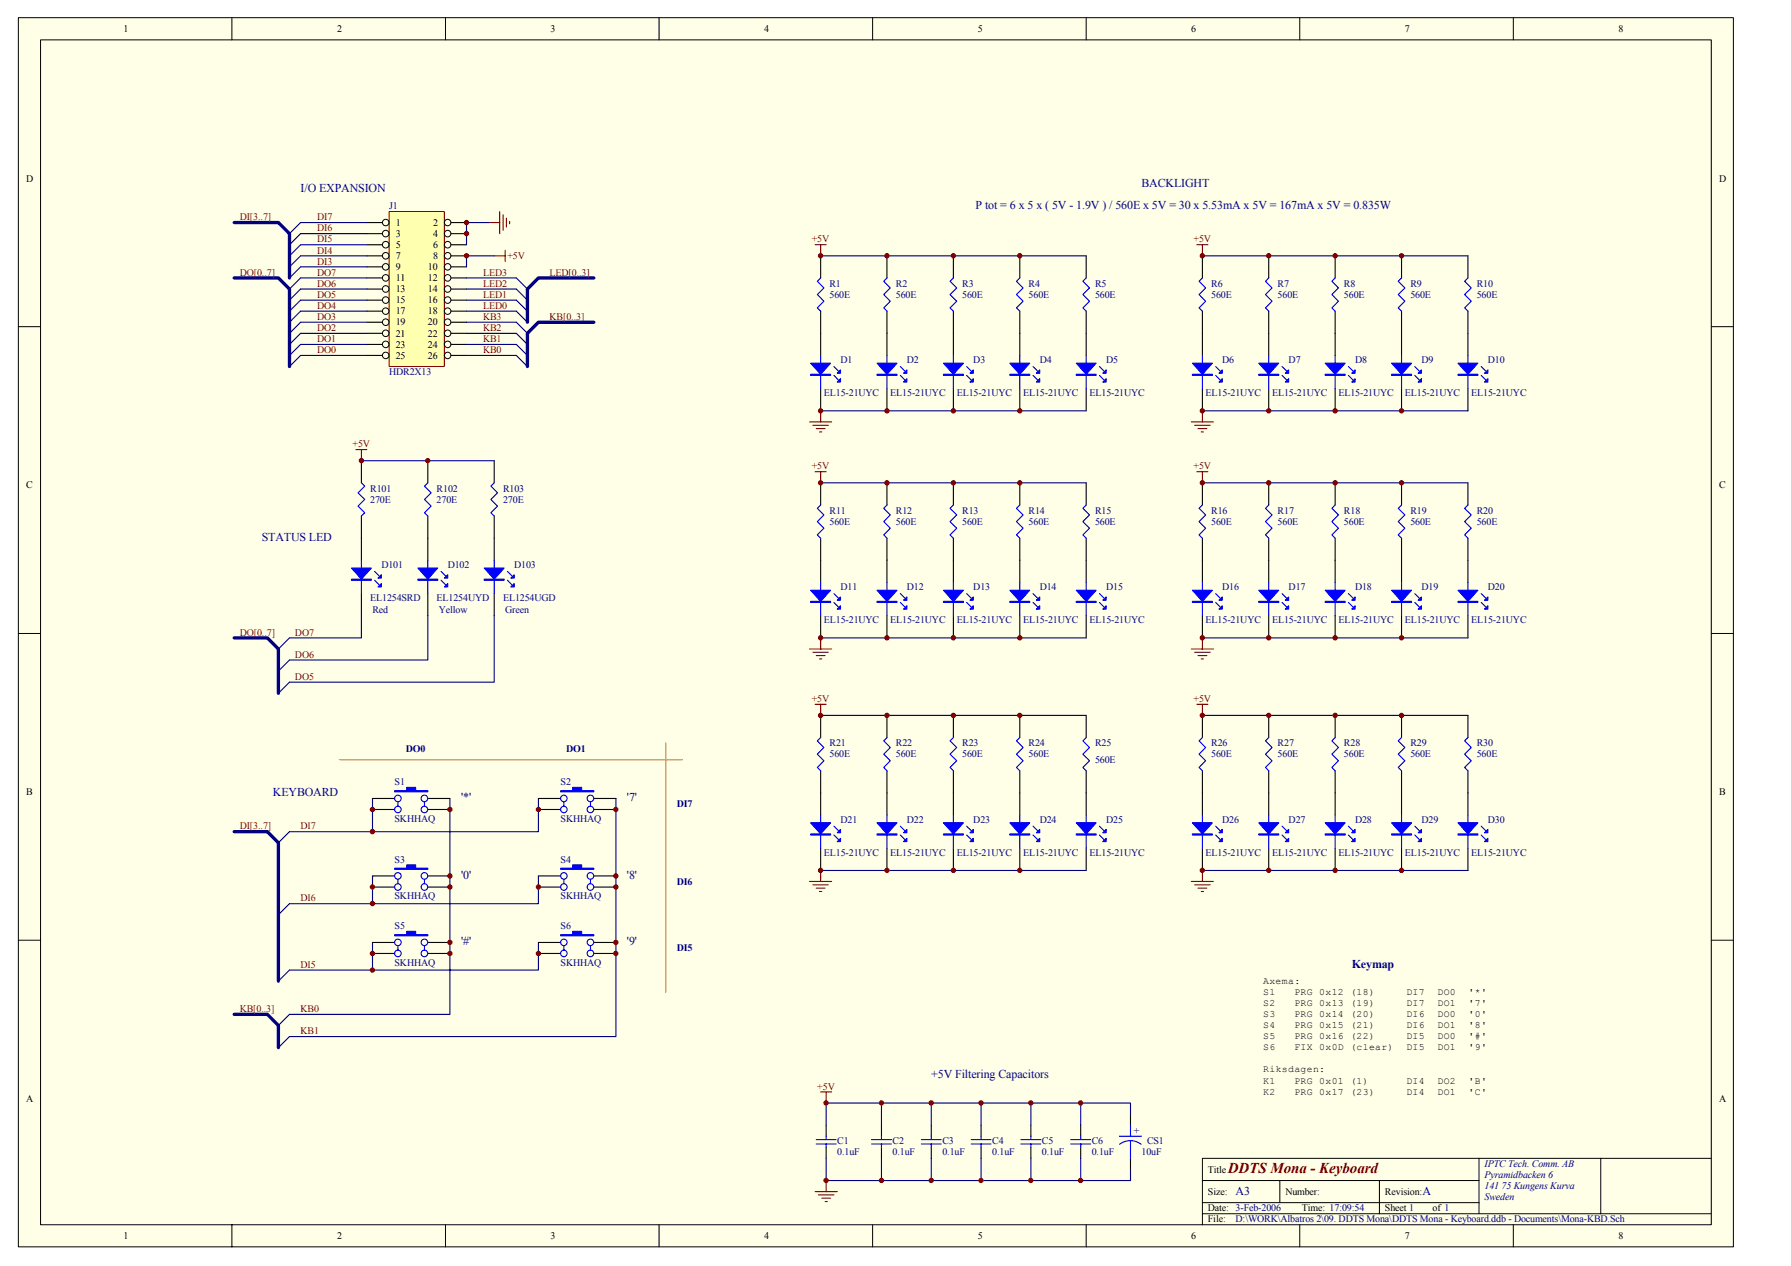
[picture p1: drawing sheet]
<svg xmlns="http://www.w3.org/2000/svg" width="420mm" height="297mm" viewBox="0 0 420 297" stroke-linecap="round" stroke-linejoin="round" font-family="sans-serif">
<path d="M4.3 4.1h402.3v288.4h-402.3z" fill="#ffffe8"/>
<g fill="none" stroke="#000" stroke-width=".23">
<path d="M4.3 4.1h402.3v288.4h-402.3zM9.5 9.4h392v278h-392zM54.4 4.1v5.3M104.5 4.1v5.3M154.6 4.1v5.3M204.7 4.1v5.3M254.8 4.1v5.3M304.9 4.1v5.3M355 4.1v5.3M4.3 76.6h5.2M401.5 76.6h5.2M4.3 148.6h5.2"/>
<path d="M401.5 148.6h5.2M4.3 220.6h5.2M401.5 220.6h5.2M282.1 277h64.9M300.2 277v5.2M323.6 277v7.8M347 271.8v13M375.5 271.8h-93.4v15.6M401.5 271.8h-26v13M54.4 287.4v5.2M104.5 287.4v5.2M154.6 287.4v5.2"/>
<path d="M204.7 287.4v5.2M254.8 287.4v5.2M282.1 284.8h119.4M282.1 282.2h64.9M304.9 287.4v5.2M355 287.4v5.2"/>
</g>
<g fill="none" stroke="#000" stroke-width=".26">
<path d="M192.5 60v5.2M192.5 73v10.4M208.1 60v5.2M208.1 73v10.4M223.7 60v5.2M223.7 73v10.4M239.2 60v5.2M239.2 73v10.4M254.8 60v5.2M254.8 73v10.4M282.1 60v5.2M282.1 73v10.4"/>
<path d="M297.6 60v5.2M297.6 73v10.4M313.2 60v5.2M313.2 73v10.4M328.8 60v5.2M328.8 73v10.4M344.4 60v5.2M344.4 73v10.4M192.5 91.2v5.2M208.1 91.2v5.2M223.7 91.2v5.2M239.2 91.2v5.2"/>
<path d="M254.8 91.2v5.2M282.1 91.2v5.2M297.6 91.2v5.2M313.2 91.2v5.2M328.8 91.2v5.2M344.4 91.2v5.2M84.8 108.1v5.2M100.4 108.1v5.2M115.9 108.1v5.2M192.5 113.3v5.2M208.1 113.3v5.2M223.7 113.3v5.2"/>
<path d="M239.2 113.3v5.2M254.8 113.3v5.2M282.1 113.3v5.2M297.6 113.3v5.2M313.2 113.3v5.2M328.8 113.3v5.2M344.4 113.3v5.2M84.8 121.1v10.4M84.8 139.3v5.2M100.4 121.1v10.4M100.4 139.3v5.2M115.9 121.1v10.4"/>
<path d="M115.9 139.3v5.2M192.5 126.3v10.4M208.1 126.3v10.4M223.7 126.3v10.4M239.2 126.3v10.4M254.8 126.3v10.4M282.1 126.3v10.4M297.6 126.3v10.4M313.2 126.3v10.4M328.8 126.3v10.4M344.4 126.3v10.4M192.5 144.5v5.2"/>
<path d="M208.1 144.5v5.2M223.7 144.5v5.2M239.2 144.5v5.2M254.8 144.5v5.2M282.1 144.5v5.2M297.6 144.5v5.2M313.2 144.5v5.2M328.8 144.5v5.2M344.4 144.5v5.2M192.5 167.9v5.2M208.1 167.9v5.2M223.7 167.9v5.2"/>
<path d="M239.2 167.9v5.2M254.8 167.9v5.2M282.1 167.9v5.2M297.6 167.9v5.2M313.2 167.9v5.2M328.8 167.9v5.2M344.4 167.9v5.2M87.4 187.3h5.2M87.4 189.9h5.2M100.4 187.3h5.1M100.4 189.9h5.1M126.3 187.3h5.2"/>
<path d="M126.3 189.9h5.2M139.3 187.3h5.2M139.3 189.9h5.2M192.5 180.8v10.4M192.5 199v5.2M208.1 180.8v10.4M208.1 199v5.2M223.7 180.8v10.4M223.7 199v5.2M239.2 180.8v10.4M239.2 199v5.2M254.8 180.8v10.4"/>
<path d="M254.8 199v5.2M282.1 180.8v10.4M282.1 199v5.2M297.6 180.8v10.4M297.6 199v5.2M313.2 180.8v10.4M313.2 199v5.2M328.8 180.8v10.4M328.8 199v5.2M344.4 180.8v10.4M344.4 199v5.2M87.4 205.5h5.2"/>
<path d="M87.4 208.1h5.2M100.4 205.5h5.1M100.4 208.1h5.1M126.3 205.5h5.2M126.3 208.1h5.2M139.3 205.5h5.2M139.3 208.1h5.2M87.4 221.1h5.2M87.4 223.7h5.2M100.4 221.1h5.1M100.4 223.7h5.1M126.3 221.1h5.2"/>
<path d="M126.3 223.7h5.2M139.3 221.1h5.2M139.3 223.7h5.2M193.8 264v2.6M193.8 269.2v2.6M265.2 261.4v2.6M265.2 271.8v2.6"/>
</g>
<g fill="none" stroke="#00f" stroke-width=".26">
<path d="M192.5 65.2l-.8 .8 1.6 1.6-1.6 1.5 1.6 1.6-1.6 1.5 .8 .8M208.1 65.2l-.8 .8 1.6 1.6-1.6 1.5 1.6 1.6-1.6 1.5 .8 .8M223.7 65.2l-.8 .8 1.5 1.6-1.5 1.5 1.5 1.6-1.5 1.5 .8 .8M239.2 65.2l-.7 .8 1.5 1.6-1.5 1.5 1.5 1.6-1.5 1.5 .7 .8M254.8 65.2l-.8 .8 1.6 1.6-1.6 1.5 1.6 1.6-1.6 1.5 .8 .8M282.1 65.2l-.8 .8 1.5 1.6-1.5 1.5 1.5 1.6-1.5 1.5 .8 .8M297.6 65.2l-.7 .8 1.5 1.6-1.5 1.5 1.5 1.6-1.5 1.5 .7 .8M313.2 65.2l-.7 .8 1.5 1.6-1.5 1.5 1.5 1.6-1.5 1.5 .7 .8M328.8 65.2l-.8 .8 1.6 1.6-1.6 1.5 1.6 1.6-1.6 1.5 .8 .8M344.4 65.2l-.8 .8 1.6 1.6-1.6 1.5 1.6 1.6-1.6 1.5 .8 .8M192.5 83.4v7.8M195.6 88.1l1.1 1"/>
<path d="M195.6 86l1.1 1M208.1 83.4v7.8M211.2 88.1l1 1M211.2 86l1 1M223.7 83.4v7.8M226.8 88.1l1 1M226.8 86l1 1M239.2 83.4v7.8M242.3 88.1l1.1 1M242.3 86l1.1 1M254.8 83.4v7.8M257.9 88.1l1.1 1"/>
<path d="M257.9 86l1.1 1M282.1 83.4v7.8M285.2 88.1l1 1M285.2 86l1 1M297.6 83.4v7.8M300.8 88.1l1 1M300.8 86l1 1M313.2 83.4v7.8M316.3 88.1l1.1 1M316.3 86l1.1 1M328.8 83.4v7.8M331.9 88.1l1 1"/>
<path d="M331.9 86l1 1M344.4 83.4v7.8M347.5 88.1l1 1M347.5 86l1 1M84.8 113.3l.8 .8-1.6 1.5 1.6 1.6-1.6 1.5 1.6 1.6-.8 .8M100.4 113.3l-.8 .8 1.5 1.5-1.5 1.6 1.5 1.5-1.5 1.6 .8 .8M115.9 113.3l-.7 .8 1.5 1.5-1.5 1.6 1.5 1.5-1.5 1.6 .7 .8M192.5 118.5l-.8 .8 1.6 1.5-1.6 1.6 1.6 1.5-1.6 1.6 .8 .8M208.1 118.5l-.8 .8 1.6 1.5-1.6 1.6 1.6 1.5-1.6 1.6 .8 .8M223.7 118.5l-.8 .8 1.5 1.5-1.5 1.6 1.5 1.5-1.5 1.6 .8 .8M239.2 118.5l-.7 .8 1.5 1.5-1.5 1.6 1.5 1.5-1.5 1.6 .7 .8M254.8 118.5l-.8 .8 1.6 1.5-1.6 1.6 1.6 1.5-1.6 1.6 .8 .8"/>
<path d="M282.1 118.5l-.8 .8 1.5 1.5-1.5 1.6 1.5 1.5-1.5 1.6 .8 .8M297.6 118.5l-.7 .8 1.5 1.5-1.5 1.6 1.5 1.5-1.5 1.6 .7 .8M313.2 118.5l-.7 .8 1.5 1.5-1.5 1.6 1.5 1.5-1.5 1.6 .7 .8M328.8 118.5l-.8 .8 1.6 1.5-1.6 1.6 1.6 1.5-1.6 1.6 .8 .8M344.4 118.5l-.8 .8 1.6 1.5-1.6 1.6 1.6 1.5-1.6 1.6 .8 .8M84.8 131.5v7.8M87.9 136.1l1 1.1M87.9 134.1l1 1M100.4 131.5v7.8M103.5 136.1l1 1.1M103.5 134.1l1 1M115.9 131.5v7.8"/>
<path d="M119.1 136.1l1 1.1M119.1 134.1l1 1M192.5 136.7v7.8M195.6 139.3l1.1 1M208.1 136.7v7.8M211.2 139.3l1 1M223.7 136.7v7.8M226.8 139.3l1 1M239.2 136.7v7.8M242.3 139.3l1.1 1M254.8 136.7v7.8M257.9 139.3l1.1 1"/>
<path d="M282.1 136.7v7.8M285.2 139.3l1 1M297.6 136.7v7.8M300.8 139.3l1 1M313.2 136.7v7.8M316.3 139.3l1.1 1M328.8 136.7v7.8M331.9 139.3l1 1M344.4 136.7v7.8M347.5 139.3l1 1M195.6 141.4l1.1 1M211.2 141.4l1 1"/>
<path d="M226.8 141.4l1 1M242.3 141.4l1.1 1M257.9 141.4l1.1 1M285.2 141.4l1 1M300.8 141.4l1 1M316.3 141.4l1.1 1M331.9 141.4l1 1M347.5 141.4l1 1M192.5 173.1l-.8 .7 1.6 1.6-1.6 1.6 1.6 1.5-1.6 1.6 .8 .7M208.1 173.1l-.8 .7 1.6 1.6-1.6 1.6 1.6 1.5-1.6 1.6 .8 .7M223.7 173.1l-.8 .7 1.5 1.6-1.5 1.6 1.5 1.5-1.5 1.6 .8 .7M239.2 173.1l-.7 .7 1.5 1.6-1.5 1.6 1.5 1.5-1.5 1.6 .7 .7"/>
<path d="M254.8 173.1l-.8 .7 1.6 1.6-1.6 1.6 1.6 1.5-1.6 1.6 .8 .7M282.1 173.1l-.8 .7 1.5 1.6-1.5 1.6 1.5 1.5-1.5 1.6 .8 .7M297.6 173.1l-.7 .7 1.5 1.6-1.5 1.6 1.5 1.5-1.5 1.6 .7 .7M313.2 173.1l-.7 .7 1.5 1.6-1.5 1.6 1.5 1.5-1.5 1.6 .7 .7M328.8 173.1l-.8 .7 1.6 1.6-1.6 1.6 1.6 1.5-1.6 1.6 .8 .7M344.4 173.1l-.8 .7 1.6 1.6-1.6 1.6 1.6 1.5-1.6 1.6 .8 .7M93.4 188.1v1.1M99.6 188.1v1.1M132.3 188.1v1.1M138.5 188.1v1.1M192.5 191.2v7.8M195.6 195.9l1.1 1.1"/>
<path d="M195.6 193.8l1.1 1.1M208.1 191.2v7.8M211.2 195.9l1 1.1M211.2 193.8l1 1.1M223.7 191.2v7.8M226.8 195.9l1 1.1M226.8 193.8l1 1.1M239.2 191.2v7.8M242.3 195.9l1.1 1.1M242.3 193.8l1.1 1.1M254.8 191.2v7.8M257.9 195.9l1.1 1.1"/>
<path d="M257.9 193.8l1.1 1.1M282.1 191.2v7.8M285.2 195.9l1 1.1M285.2 193.8l1 1.1M297.6 191.2v7.8M300.8 195.9l1 1.1M300.8 193.8l1 1.1M313.2 191.2v7.8M316.3 195.9l1.1 1.1M316.3 193.8l1.1 1.1M328.8 191.2v7.8M331.9 195.9l1 1.1"/>
<path d="M331.9 193.8l1 1.1M344.4 191.2v7.8M347.5 195.9l1 1.1M347.5 193.8l1 1.1M93.4 206.3v1M99.6 206.3v1M132.3 206.3v1M138.5 206.3v1M93.4 221.9v1M99.6 221.9v1M132.3 221.9v1M138.5 221.9v1"/>
<path d="M191.5 267.4h4.6M191.5 268.4h4.6M193.8 266.6v.8M193.8 268.4v.8M262.6 266.6h5.2M262.6 268.5a4.2 4.2 0 0 1 5.1 0M265.2 264v2.6M265.2 267.6v4.2"/>
<circle cx="93.3" cy="187.3" r=".77"/>
<circle cx="93.3" cy="189.9" r=".77"/>
<circle cx="99.6" cy="187.3" r=".77"/>
<circle cx="99.6" cy="189.9" r=".77"/>
<circle cx="132.3" cy="187.3" r=".77"/>
<circle cx="132.3" cy="189.9" r=".76"/>
<circle cx="138.5" cy="187.3" r=".77"/>
<circle cx="138.5" cy="189.9" r=".77"/>
<circle cx="93.3" cy="208.1" r=".77"/>
<circle cx="93.3" cy="205.5" r=".77"/>
<circle cx="99.6" cy="208.1" r=".77"/>
<circle cx="99.6" cy="205.5" r=".77"/>
<circle cx="132.3" cy="208.1" r=".77"/>
<circle cx="132.3" cy="205.5" r=".77"/>
<circle cx="138.5" cy="208.1" r=".77"/>
<circle cx="138.5" cy="205.5" r=".77"/>
<circle cx="93.3" cy="223.7" r=".77"/>
<circle cx="93.3" cy="221.1" r=".77"/>
<circle cx="99.6" cy="223.7" r=".77"/>
<circle cx="99.6" cy="221.1" r=".77"/>
<circle cx="132.3" cy="223.7" r=".77"/>
<circle cx="132.3" cy="221.1" r=".76"/>
<circle cx="138.5" cy="223.7" r=".77"/>
<circle cx="138.5" cy="221.1" r=".77"/>
</g>
<path d="M83.5 105.5h2.6M84.8 105.5v2.6M192.5 256.2h2.6M193.8 256.2v2.6M191.2 279.6h5.2M193.8 277v2.6M192 280.4h3.6M192.8 281.1h2M193.6 281.9h.5" fill="none" stroke="#800000" stroke-width=".26"/>
<g fill="none" stroke="#000080" stroke-width=".26">
<path d="M192.5 60h62.3M282.1 60h62.3M192.5 96.4h62.3M282.1 96.4h62.3M84.8 108.1h31.1M192.5 113.3h62.3M282.1 113.3h62.3M84.8 144.5v5.2h-16.9M100.4 144.5v10.4h-32.5M115.9 144.5v15.6h-48M192.5 149.7h62.3M282.1 149.7h62.3"/>
<path d="M192.5 167.9h62.3M282.1 167.9h62.3M67.9 195.1h19.5M87.4 187.3v7.8h38.9v-7.8M105.5 187.3v50.7h-37.6M144.5 187.3v55.9h-76.6M67.9 212h19.5M87.4 205.5v6.5h38.9v-6.5M192.5 204.2h62.3M282.1 204.2h62.3M67.9 227.6h19.5M87.4 221.1v6.5h38.9v-6.5"/>
<path d="M193.8 258.8v5.2M193.8 271.8v5.2"/>
</g>
<g fill="#00f" stroke="#00f" stroke-width=".26">
<path d="M82.5 133.3h4.6l-2.3 2.6z"/>
<path d="M88.7 137.7l.8-.8v.8z"/>
<path d="M89.5 134.9v.7h-.8z"/>
<path d="M98 133.3h4.7l-2.3 2.6z"/>
<path d="M105 136.9v.8h-.7z"/>
<path d="M105 134.9v.7h-.7z"/>
<path d="M113.6 133.3h4.7l-2.4 2.6z"/>
<path d="M119.8 137.7l.8-.8v.8z"/>
<path d="M120.6 134.9v.7h-.8z"/>
<path d="M190.2 85.2h4.6l-2.3 2.6z"/>
<path d="M197.2 88.9v.7h-.8z"/>
<path d="M197.2 86.8v.8h-.8z"/>
<path d="M205.7 85.2h4.7l-2.3 2.6z"/>
<path d="M212 89.6l.8-.7v.7z"/>
<path d="M212 87.6l.8-.8v.8z"/>
<path d="M221.3 85.2h4.7l-2.3 2.6z"/>
<path d="M228.3 88.9v.7h-.7z"/>
<path d="M228.3 86.8v.8h-.7z"/>
<path d="M236.9 85.2h4.7l-2.4 2.6z"/>
<path d="M243.1 89.6l.8-.7v.7z"/>
<path d="M243.1 87.6l.8-.8v.8z"/>
<path d="M252.5 85.2h4.6l-2.3 2.6z"/>
<path d="M259.5 88.9v.7h-.8z"/>
<path d="M259.5 86.8v.8h-.8z"/>
<path d="M190.2 138.5h4.6l-2.3 2.6z"/>
<path d="M197.2 142.1v.8h-.8z"/>
<path d="M197.2 140.1v.7h-.8z"/>
<path d="M205.7 138.5h4.7l-2.3 2.6z"/>
<path d="M212 142.9l.8-.8v.8z"/>
<path d="M212 140.8l.8-.7v.7z"/>
<path d="M221.3 138.5h4.7l-2.3 2.6z"/>
<path d="M228.3 142.1v.8h-.7z"/>
<path d="M227.6 140.8l.7-.7v.7z"/>
<path d="M236.9 138.5h4.7l-2.4 2.6z"/>
<path d="M243.1 142.9l.8-.8v.8z"/>
<path d="M243.1 140.8l.8-.7v.7z"/>
<path d="M252.5 138.5h4.6l-2.3 2.6z"/>
<path d="M259.5 142.1v.8h-.8z"/>
<path d="M258.7 140.8l.8-.7v.7z"/>
<path d="M190.2 193.1h4.6l-2.3 2.6z"/>
<path d="M197.2 196.7v.8h-.8z"/>
<path d="M197.2 194.6v.8h-.8z"/>
<path d="M205.7 193.1h4.7l-2.3 2.6z"/>
<path d="M212 197.5l.8-.8v.8z"/>
<path d="M212 195.4l.8-.8v.8z"/>
<path d="M221.3 193.1h4.7l-2.3 2.6z"/>
<path d="M227.6 197.5l.7-.8v.8z"/>
<path d="M228.3 194.6v.8h-.7z"/>
<path d="M236.9 193.1h4.7l-2.4 2.6z"/>
<path d="M243.1 197.5l.8-.8v.8z"/>
<path d="M243.1 195.4l.8-.8v.8z"/>
<path d="M252.5 193.1h4.6l-2.3 2.6z"/>
<path d="M258.7 197.5l.8-.8v.8z"/>
<path d="M259.5 194.6v.8h-.8z"/>
<path d="M279.7 85.2h4.7l-2.3 2.6z"/>
<path d="M286.7 88.9v.7h-.7z"/>
<path d="M286.7 86.8v.8h-.7z"/>
<path d="M295.3 85.2h4.7l-2.4 2.6z"/>
<path d="M302.3 88.9v.7h-.8z"/>
<path d="M302.3 86.8v.8h-.8z"/>
<path d="M310.9 85.2h4.7l-2.4 2.6z"/>
<path d="M317.9 88.9v.7h-.8z"/>
<path d="M317.9 86.8v.8h-.8z"/>
<path d="M326.5 85.2h4.6l-2.3 2.6z"/>
<path d="M332.7 89.6l.8-.7v.7z"/>
<path d="M332.7 87.6l.8-.8v.8z"/>
<path d="M342 85.2h4.7l-2.3 2.6z"/>
<path d="M349 88.9v.7h-.7z"/>
<path d="M349 86.8v.8h-.7z"/>
<path d="M279.7 138.5h4.7l-2.3 2.6z"/>
<path d="M286.7 142.1v.8h-.7z"/>
<path d="M286 140.8l.7-.7v.7z"/>
<path d="M295.3 138.5h4.7l-2.4 2.6z"/>
<path d="M302.3 142.1v.8h-.8z"/>
<path d="M301.5 140.8l.8-.7v.7z"/>
<path d="M310.9 138.5h4.7l-2.4 2.6z"/>
<path d="M317.9 142.1v.8h-.8z"/>
<path d="M317.1 140.8l.8-.7v.7z"/>
<path d="M326.5 138.5h4.6l-2.3 2.6z"/>
<path d="M332.7 142.9l.8-.8v.8z"/>
<path d="M332.7 140.8l.8-.7v.7z"/>
<path d="M342 138.5h4.7l-2.3 2.6z"/>
<path d="M349 142.1v.8h-.7z"/>
<path d="M348.3 140.8l.7-.7v.7z"/>
<path d="M279.7 193.1h4.7l-2.3 2.6z"/>
<path d="M286 197.5l.7-.8v.8z"/>
<path d="M286.7 194.6v.8h-.7z"/>
<path d="M295.3 193.1h4.7l-2.4 2.6z"/>
<path d="M301.5 197.5l.8-.8v.8z"/>
<path d="M302.3 194.6v.8h-.8z"/>
<path d="M310.9 193.1h4.7l-2.4 2.6z"/>
<path d="M317.1 197.5l.8-.8v.8z"/>
<path d="M317.9 194.6v.8h-.8z"/>
<path d="M326.5 193.1h4.6l-2.3 2.6z"/>
<path d="M332.7 197.5l.8-.8v.8z"/>
<path d="M332.7 195.4l.8-.8v.8z"/>
<path d="M342 193.1h4.7l-2.3 2.6z"/>
<path d="M348.3 197.5l.7-.8v.8z"/>
<path d="M349 194.6v.8h-.7z"/>
<path d="M82.5 135.9h4.6v.2h-4.6z" fill-rule="evenodd"/>
<path d="M98 135.9h4.7v.2h-4.7z" fill-rule="evenodd"/>
<path d="M113.6 135.9h4.7v.2h-4.7z" fill-rule="evenodd"/>
<path d="M190.2 87.8h4.6v.3h-4.6z" fill-rule="evenodd"/>
<path d="M205.7 87.8h4.7v.3h-4.7z" fill-rule="evenodd"/>
<path d="M221.3 87.8h4.7v.3h-4.7z" fill-rule="evenodd"/>
<path d="M236.9 87.8h4.7v.3h-4.7z" fill-rule="evenodd"/>
<path d="M252.5 87.8h4.6v.3h-4.6z" fill-rule="evenodd"/>
<path d="M190.2 141.1h4.6v.3h-4.6z" fill-rule="evenodd"/>
<path d="M205.7 141.1h4.7v.3h-4.7z" fill-rule="evenodd"/>
<path d="M221.3 141.1h4.7v.3h-4.7z" fill-rule="evenodd"/>
<path d="M236.9 141.1h4.7v.3h-4.7z" fill-rule="evenodd"/>
<path d="M252.5 141.1h4.6v.3h-4.6z" fill-rule="evenodd"/>
<path d="M190.2 195.7h4.6v.2h-4.6z" fill-rule="evenodd"/>
<path d="M205.7 195.7h4.7v.2h-4.7z" fill-rule="evenodd"/>
<path d="M221.3 195.7h4.7v.2h-4.7z" fill-rule="evenodd"/>
<path d="M236.9 195.7h4.7v.2h-4.7z" fill-rule="evenodd"/>
<path d="M252.5 195.7h4.6v.2h-4.6z" fill-rule="evenodd"/>
<path d="M279.7 87.8h4.7v.3h-4.7z" fill-rule="evenodd"/>
<path d="M295.3 87.8h4.7v.3h-4.7z" fill-rule="evenodd"/>
<path d="M310.9 87.8h4.7v.3h-4.7z" fill-rule="evenodd"/>
<path d="M326.5 87.8h4.6v.3h-4.6z" fill-rule="evenodd"/>
<path d="M342 87.8h4.7v.3h-4.7z" fill-rule="evenodd"/>
<path d="M279.7 141.1h4.7v.3h-4.7z" fill-rule="evenodd"/>
<path d="M295.3 141.1h4.7v.3h-4.7z" fill-rule="evenodd"/>
<path d="M310.9 141.1h4.7v.3h-4.7z" fill-rule="evenodd"/>
<path d="M326.5 141.1h4.6v.3h-4.6z" fill-rule="evenodd"/>
<path d="M342 141.1h4.7v.3h-4.7z" fill-rule="evenodd"/>
<path d="M279.7 195.7h4.7v.2h-4.7z" fill-rule="evenodd"/>
<path d="M295.3 195.7h4.7v.2h-4.7z" fill-rule="evenodd"/>
<path d="M310.9 195.7h4.7v.2h-4.7z" fill-rule="evenodd"/>
<path d="M326.5 195.7h4.6v.2h-4.6z" fill-rule="evenodd"/>
<path d="M342 195.7h4.7v.2h-4.7z" fill-rule="evenodd"/>
<path d="M131.5 185.5h2.9v-.8h2.1v.8h2.8v.3h-7.8z" fill-rule="evenodd"/>
<path d="M131.5 203.7h2.9v-.8h2.1v.8h2.8v.3h-7.8z" fill-rule="evenodd"/>
<path d="M92.6 185.5h2.8v-.8h2.1v.8h2.9v.3h-7.8z" fill-rule="evenodd"/>
<path d="M92.6 203.7h2.8v-.8h2.1v.8h2.9v.3h-7.8z" fill-rule="evenodd"/>
<path d="M131.5 219.3h2.9v-.8h2.1v.8h2.8v.3h-7.8z" fill-rule="evenodd"/>
<path d="M92.6 219.3h2.8v-.8h2.1v.8h2.9v.3h-7.8z" fill-rule="evenodd"/>
</g>
<path d="M91.3 49.7h12.9v36.3h-12.9z" fill="#ffffb0"/>
<path d="M91.3 49.6h12.9v36.4h-12.9z" fill="none" stroke="#800000" stroke-width=".23"/>
<g fill="none" stroke="#000" stroke-width=".23">
<circle cx="90.5" cy="54.8" r=".77"/>
<circle cx="90.5" cy="57.4" r=".77"/>
<circle cx="90.5" cy="52.2" r=".77"/>
<circle cx="105" cy="54.8" r=".77"/>
<circle cx="105" cy="57.4" r=".77"/>
<circle cx="105" cy="52.2" r=".76"/>
<circle cx="90.5" cy="60" r=".77"/>
<circle cx="90.5" cy="78.2" r=".77"/>
<circle cx="90.5" cy="65.2" r=".77"/>
<circle cx="90.5" cy="70.4" r=".77"/>
<circle cx="90.5" cy="67.8" r=".77"/>
<circle cx="90.5" cy="75.6" r=".77"/>
<circle cx="90.5" cy="73" r=".77"/>
<circle cx="90.5" cy="62.6" r=".77"/>
<circle cx="105" cy="60" r=".77"/>
<circle cx="105" cy="70.4" r=".77"/>
<circle cx="105" cy="65.2" r=".77"/>
<circle cx="105" cy="78.2" r=".77"/>
<circle cx="105" cy="67.8" r=".77"/>
<circle cx="105" cy="75.6" r=".77"/>
<circle cx="105" cy="73" r=".76"/>
<circle cx="105" cy="62.6" r=".76"/>
<circle cx="90.5" cy="80.8" r=".77"/>
<circle cx="90.5" cy="83.4" r=".77"/>
<circle cx="105" cy="80.8" r=".77"/>
<circle cx="105" cy="83.4" r=".76"/>
</g>
<g fill="none" stroke="#000" stroke-width=".26">
<path d="M86.1 52.2h3.6M86.1 54.8h3.6M86.1 57.4h3.6M105.8 52.2h3.6M105.8 54.8h3.6M105.8 57.4h3.6M86.1 60h3.6M86.1 62.6h3.6M86.1 65.2h3.6M86.1 67.8h3.6M86.1 70.4h3.6M86.1 73h3.6"/>
<path d="M86.1 75.6h3.6M86.1 78.2h3.6M105.8 60h3.6M105.8 62.6h3.6M105.8 65.2h3.6M105.8 67.8h3.6M105.8 70.4h3.6M105.8 73h3.6M105.8 75.6h3.6M105.8 78.2h3.6M86.1 80.8h3.6M86.1 83.4h3.6"/>
<path d="M105.8 80.8h3.6M105.8 83.4h3.6M206.8 264v2.6M206.8 269.2v2.6M218.5 264v2.6M218.5 269.2v2.6M230.2 264v2.6M230.2 269.2v2.6M241.8 264v2.6M241.8 269.2v2.6M253.5 264v2.6M253.5 269.2v2.6"/>
</g>
<g fill="none" stroke="#000080" stroke-width=".26">
<path d="M86.1 52.2h-15.6l-2.6 2.6M86.1 54.8h-15.6l-2.6 2.6M86.1 57.4h-15.6l-2.6 2.6M114.6 52.2h-5.2v5.2M86.1 65.2h-15.6l-2.6 2.6M86.1 67.8h-15.6l-2.6 2.6M86.1 70.4h-15.6l-2.6 2.6M86.1 73h-15.6l-2.6 2.6M86.1 60h-15.6l-2.6 2.6M86.1 75.6h-15.6l-2.6 2.6M86.1 78.2h-15.6l-2.6 2.6M86.1 62.6h-15.6l-2.6 2.6"/>
<path d="M109.4 65.2h11.7l2.6 2.6M109.4 67.8h11.7l2.6 2.6M109.4 70.4h11.7l2.6 2.6M109.4 73h11.7l2.6 2.6M109.4 75.6h11.7l2.6 2.6M109.4 78.2h11.7l2.6 2.6M115.9 60h-6.5v2.6M86.1 80.8h-15.6l-2.6 2.6M86.1 83.4h-15.6l-2.6 2.6M109.4 80.8h11.7l2.6 2.6M109.4 83.4h11.7l2.6 2.6M67.9 149.7l-2.6 2.6"/>
<path d="M67.9 154.9l-2.6 2.6M67.9 160.1l-2.6 2.6M67.9 195.1l-2.6 2.6M67.9 212l-2.6 2.6M67.9 227.6l-2.6 2.6M67.9 238l-2.6 2.6M67.9 243.2l-2.6 2.6M193.8 258.8h71.4v2.6M206.8 258.8v5.2M218.5 258.8v5.2M230.2 258.8v5.2M241.8 258.8v5.2"/>
<path d="M253.5 258.8v5.2M206.8 271.8v5.2M218.5 271.8v5.2M230.2 271.8v5.2M241.8 271.8v5.2M253.5 271.8v5.2M265.2 274.4v2.6h-71.4"/>
</g>
<g fill="none" stroke="#800000" stroke-width=".26">
<path d="M114.6 52.2h2.6M117.2 49.6v5.2M118 50.4v3.6M118.5 58.7v2.6M118.8 51.2v2.1M119.6 52v.5M191.2 57.4h2.6M192.5 57.4v2.6M280.8 57.4h2.6M282.1 57.4v2.6M115.9 60h2.6M189.9 99h5.2"/>
<path d="M190.7 99.8h3.6M192.5 96.4v2.6M279.5 99h5.2M280.3 99.8h3.6M282.1 96.4v2.6M191.2 110.7h2.6M191.5 100.6h2.1M192.2 101.3h.6M192.5 110.7v2.6M280.8 110.7h2.6M281 100.6h2.1M281.8 101.3h.5"/>
<path d="M282.1 110.7v2.6M189.9 152.3h5.2M190.7 153h3.6M191.5 153.8h2.1M192.2 154.6h.6M192.5 149.7v2.6M279.5 152.3h5.2M280.3 153h3.6M281 153.8h2.1M281.8 154.6h.5M282.1 149.7v2.6M191.2 165.2h2.6"/>
<path d="M192.5 165.2v2.7M280.8 165.2h2.6M282.1 165.2v2.7M189.9 206.8h5.2M190.7 207.6h3.6M191.5 208.4h2.1M192.2 209.2h.6M192.5 204.2v2.6M279.5 206.8h5.2M280.3 207.6h3.6M281 208.4h2.1M281.8 209.2h.5"/>
<path d="M282.1 204.2v2.6"/>
</g>
<g fill="none" stroke="#00f" stroke-width=".26">
<path d="M204.5 267.4h4.6M204.5 268.4h4.6M206.8 266.6v.8M206.8 268.4v.8M216.1 267.4h4.7M216.1 268.4h4.7M218.5 266.6v.8M218.5 268.4v.8M227.8 267.4h4.7M227.8 268.4h4.7M230.2 266.6v.8M230.2 268.4v.8"/>
<path d="M239.5 267.4h4.7M239.5 268.4h4.7M241.8 266.6v.8M241.8 268.4v.8M251.2 267.4h4.7M251.2 268.4h4.7M253.5 266.6v.8M253.5 268.4v.8"/>
</g>
<g fill="#800000" stroke="#800000" stroke-width=".23">
<circle cx="109.4" cy="52.2" r=".51"/>
<circle cx="109.4" cy="54.8" r=".51"/>
<circle cx="109.4" cy="60" r=".51"/>
<circle cx="282.1" cy="96.4" r=".51"/>
<circle cx="282.1" cy="60" r=".51"/>
<circle cx="297.6" cy="96.4" r=".51"/>
<circle cx="297.6" cy="60" r=".51"/>
<circle cx="313.2" cy="96.4" r=".51"/>
<circle cx="313.2" cy="60" r=".51"/>
<circle cx="328.8" cy="96.4" r=".51"/>
<circle cx="328.8" cy="60" r=".51"/>
<circle cx="282.1" cy="149.6" r=".51"/>
<circle cx="282.1" cy="113.3" r=".51"/>
<circle cx="297.6" cy="149.6" r=".51"/>
<circle cx="297.6" cy="113.3" r=".51"/>
<circle cx="313.2" cy="149.6" r=".51"/>
<circle cx="313.2" cy="113.3" r=".51"/>
<circle cx="328.8" cy="149.6" r=".51"/>
<circle cx="328.8" cy="113.3" r=".51"/>
<circle cx="282.1" cy="204.2" r=".51"/>
<circle cx="282.1" cy="167.8" r=".51"/>
<circle cx="297.6" cy="204.2" r=".51"/>
<circle cx="297.6" cy="167.8" r=".51"/>
<circle cx="313.2" cy="204.2" r=".51"/>
<circle cx="313.2" cy="167.8" r=".51"/>
<circle cx="328.8" cy="204.2" r=".51"/>
<circle cx="328.8" cy="167.8" r=".51"/>
<circle cx="87.4" cy="195.1" r=".52"/>
<circle cx="87.4" cy="227.6" r=".51"/>
<circle cx="84.8" cy="108.1" r=".51"/>
<circle cx="100.3" cy="108.1" r=".51"/>
<circle cx="192.5" cy="96.4" r=".51"/>
<circle cx="192.5" cy="60" r=".51"/>
<circle cx="208.1" cy="96.4" r=".51"/>
<circle cx="208.1" cy="60" r=".51"/>
<circle cx="223.7" cy="96.4" r=".51"/>
<circle cx="223.7" cy="60" r=".51"/>
<circle cx="239.2" cy="96.4" r=".51"/>
<circle cx="239.2" cy="60" r=".51"/>
<circle cx="192.5" cy="149.6" r=".51"/>
<circle cx="192.5" cy="113.3" r=".51"/>
<circle cx="208.1" cy="149.6" r=".51"/>
<circle cx="208.1" cy="113.3" r=".51"/>
<circle cx="223.7" cy="149.6" r=".51"/>
<circle cx="223.7" cy="113.3" r=".51"/>
<circle cx="239.2" cy="149.6" r=".51"/>
<circle cx="239.2" cy="113.3" r=".51"/>
<circle cx="192.5" cy="204.2" r=".51"/>
<circle cx="192.5" cy="167.8" r=".51"/>
<circle cx="208.1" cy="204.2" r=".51"/>
<circle cx="208.1" cy="167.8" r=".51"/>
<circle cx="223.7" cy="204.2" r=".51"/>
<circle cx="223.7" cy="167.8" r=".51"/>
<circle cx="239.2" cy="204.2" r=".51"/>
<circle cx="239.2" cy="167.8" r=".51"/>
<circle cx="193.8" cy="277" r=".51"/>
<circle cx="193.8" cy="258.8" r=".51"/>
<circle cx="206.8" cy="258.8" r=".51"/>
<circle cx="218.5" cy="258.8" r=".52"/>
<circle cx="230.1" cy="258.8" r=".51"/>
<circle cx="206.8" cy="277" r=".51"/>
<circle cx="218.5" cy="277" r=".52"/>
<circle cx="230.1" cy="277" r=".51"/>
<circle cx="241.8" cy="258.8" r=".51"/>
<circle cx="253.5" cy="258.8" r=".51"/>
<circle cx="241.8" cy="277" r=".51"/>
<circle cx="253.5" cy="277" r=".51"/>
<circle cx="87.4" cy="189.9" r=".51"/>
<circle cx="105.5" cy="189.9" r=".51"/>
<circle cx="105.5" cy="221.1" r=".51"/>
<circle cx="87.4" cy="223.7" r=".51"/>
<circle cx="105.5" cy="223.7" r=".51"/>
<circle cx="126.3" cy="189.9" r=".51"/>
<circle cx="144.5" cy="189.9" r=".51"/>
<circle cx="144.5" cy="205.5" r=".52"/>
<circle cx="144.5" cy="208.1" r=".51"/>
<circle cx="144.5" cy="221.1" r=".51"/>
<circle cx="126.3" cy="223.7" r=".51"/>
<circle cx="144.5" cy="223.7" r=".51"/>
<circle cx="87.4" cy="212" r=".51"/>
<circle cx="126.3" cy="208.1" r=".51"/>
<circle cx="105.5" cy="205.5" r=".52"/>
<circle cx="87.4" cy="208.1" r=".51"/>
<circle cx="105.5" cy="208.1" r=".51"/>
</g>
<path d="M54.9 52.2h10.4l2.6 2.6v10.4M54.9 65.2h10.4l2.6 2.6v18.2M139.3 65.2h-13l-2.6 2.6v7.8M139.3 75.6h-13l-2.6 2.6v7.8M54.9 149.7h7.8l2.6 2.6v10.4M54.9 195.1h7.8l2.6 2.6v32.5M54.9 238h7.8l2.6 2.6v5.2" fill="none" stroke="#000080" stroke-width=".78"/>
<path d="M79.6 178.2h80.5M156.2 174.3v58.5" fill="none" stroke="#fd8400" stroke-width=".26"/>
<text font-size="3.5" fill="#800000" x="288" y="275.2">DDTS Mona - Keyboard</text>
<g font-size="2.8" fill="#000080">
<text x="70.5" y="45.1">I/O EXPANSION</text>
<text x="267.8" y="43.8">BACKLIGHT</text>
<text x="228.9" y="49">P tot = 6 x 5 x ( 5V - 1.9V ) / 560E x 5V = 30 x 5.53mA x 5V = 167mA x 5V = 0.835W</text>
<text x="61.4" y="126.9">STATUS LED</text>
<text x="64" y="186.7">KEYBOARD</text>
<text x="108.2" y="188">'*'</text>
<text x="147.1" y="188">'7'</text>
<text x="108.2" y="206.2">'0'</text>
<text x="147.1" y="206.2">'8'</text>
<text x="108.2" y="221.8">'#'</text>
<text x="147.1" y="221.8">'9'</text>
<text x="317.1" y="227">Keymap</text>
<text x="218.5" y="252.9">+5V Filtering Capacitors</text>
<text x="289.9" y="280.5">A3</text>
<text x="333.7" y="280.5">A</text>
</g>
<g font-size="2.3">
<text x="29" y="7.5">1</text>
<text x="79.1" y="7.5">2</text>
<text x="129.2" y="7.5">3</text>
<text x="179.3" y="7.5">4</text>
<text x="229.4" y="7.5">5</text>
<text x="279.5" y="7.5">6</text>
<text x="329.6" y="7.5">7</text>
<text x="379.7" y="7.5">8</text>
<text x="6.1" y="42.6">D</text>
<text x="403.3" y="42.6">D</text>
<text x="92.8" y="53">1</text>
<text x="101.7" y="53">2</text>
<text x="92.8" y="55.6">3</text>
<text x="92.8" y="58.2">5</text>
<text x="101.7" y="55.6">4</text>
<text x="101.7" y="58.2">6</text>
<text x="92.8" y="60.8">7</text>
<text x="92.8" y="63.4">9</text>
<text x="92.8" y="66">11</text>
<text x="100.4" y="63.4">10</text>
<text x="100.4" y="66">12</text>
<text x="101.7" y="60.8">8</text>
<text x="92.8" y="68.6">13</text>
<text x="92.8" y="71.2">15</text>
<text x="100.4" y="68.6">14</text>
<text x="100.4" y="71.2">16</text>
<text x="92.8" y="73.8">17</text>
<text x="92.8" y="76.4">19</text>
<text x="100.4" y="73.8">18</text>
<text x="100.4" y="76.4">20</text>
<text x="92.8" y="79">21</text>
<text x="92.8" y="81.6">23</text>
<text x="100.4" y="79">22</text>
<text x="100.4" y="81.6">24</text>
<text x="92.8" y="84.2">25</text>
<text x="100.4" y="84.2">26</text>
<text x="6.1" y="114.6">C</text>
<text x="403.3" y="114.6">C</text>
<text x="6.1" y="186.5">B</text>
<text x="403.3" y="186.5">B</text>
<text x="296.3" y="230.8">Axema:</text>
<text x="296.3" y="233.4">S1</text>
<text x="303.6" y="233.4">PRG 0x12 (18)</text>
<text x="329.9" y="233.4">DI7</text>
<text x="337.2" y="233.4">DO0</text>
<text x="344.5" y="233.4">'*'</text>
<text x="296.3" y="236">S2</text>
<text x="296.3" y="238.6">S3</text>
<text x="303.6" y="236">PRG 0x13 (19)</text>
<text x="303.6" y="238.6">PRG 0x14 (20)</text>
<text x="329.9" y="236">DI7</text>
<text x="329.9" y="238.6">DI6</text>
<text x="337.2" y="236">DO1</text>
<text x="337.2" y="238.6">DO0</text>
<text x="344.5" y="236">'7'</text>
<text x="344.5" y="238.6">'0'</text>
<text x="296.3" y="241.2">S4</text>
<text x="296.3" y="243.8">S5</text>
<text x="303.6" y="241.2">PRG 0x15 (21)</text>
<text x="303.6" y="243.8">PRG 0x16 (22)</text>
<text x="329.9" y="241.2">DI6</text>
<text x="329.9" y="243.8">DI5</text>
<text x="337.2" y="241.2">DO1</text>
<text x="337.2" y="243.8">DO0</text>
<text x="344.5" y="241.2">'8'</text>
<text x="344.5" y="243.8">'#'</text>
<text x="296.3" y="246.4">S6</text>
<text x="296.3" y="251.6">Riksdagen:</text>
<text x="303.6" y="246.4">FIX 0x0D (clear)</text>
<text x="329.9" y="246.4">DI5</text>
<text x="337.2" y="246.4">DO1</text>
<text x="344.5" y="246.4">'9'</text>
<text x="296.3" y="254.2">K1</text>
<text x="296.3" y="256.8">K2</text>
<text x="303.6" y="254.2">PRG 0x01 (1)</text>
<text x="303.6" y="256.8">PRG 0x17 (23)</text>
<text x="329.9" y="254.2">DI4</text>
<text x="329.9" y="256.8">DI4</text>
<text x="337.2" y="254.2">DO2</text>
<text x="337.2" y="256.8">DO1</text>
<text x="344.5" y="254.2">'B'</text>
<text x="344.5" y="256.8">'C'</text>
<text x="6.1" y="258.5">A</text>
<text x="403.3" y="258.5">A</text>
<text x="283.4" y="275.1">Title</text>
<text x="283.4" y="280.3">Size:</text>
<text x="301.5" y="280.3">Number:</text>
<text x="324.9" y="280.3">Revision:</text>
<text x="283.4" y="284.2">Date: 3-Feb-2006</text>
<text x="283.4" y="286.8">File:</text>
<text x="305.4" y="284.2">Time: 17:09:54</text>
<text x="324.9" y="284.2">Sheet 1</text>
<text x="336.1" y="284.2">of 1</text>
<text x="29" y="290.7">1</text>
<text x="79.1" y="290.7">2</text>
<text x="129.2" y="290.7">3</text>
<text x="179.3" y="290.7">4</text>
<text x="229.4" y="290.7">5</text>
<text x="279.5" y="290.7">6</text>
<text x="329.6" y="290.7">7</text>
<text x="379.7" y="290.7">8</text>
</g>
<g font-size="2.3" fill="#800000">
<text x="56.2" y="51.7">DI[3..7]</text>
<text x="74.4" y="51.7">DI7</text>
<text x="74.4" y="59.5">DI4</text>
<text x="74.4" y="56.9">DI5</text>
<text x="74.4" y="54.3">DI6</text>
<text x="190.4" y="56.9">+5V</text>
<text x="280" y="56.9">+5V</text>
<text x="56.2" y="64.7">DO[0..7]</text>
<text x="74.4" y="64.7">DO7</text>
<text x="74.4" y="62.1">DI3</text>
<text x="113.3" y="64.7">LED3</text>
<text x="119.1" y="60.8">+5V</text>
<text x="128.9" y="64.7">LED[0..3]</text>
<text x="74.4" y="69.9">DO5</text>
<text x="74.4" y="67.3">DO6</text>
<text x="113.3" y="67.3">LED2</text>
<text x="113.3" y="69.9">LED1</text>
<text x="74.4" y="77.7">DO2</text>
<text x="74.4" y="75.1">DO3</text>
<text x="74.4" y="72.5">DO4</text>
<text x="113.3" y="72.5">LED0</text>
<text x="113.3" y="77.7">KB2</text>
<text x="113.3" y="75.1">KB3</text>
<text x="128.9" y="75.1">KB[0..3]</text>
<text x="74.4" y="82.9">DO0</text>
<text x="74.4" y="80.3">DO1</text>
<text x="113.3" y="82.9">KB0</text>
<text x="113.3" y="80.3">KB1</text>
<text x="82.7" y="104.9">+5V</text>
<text x="190.4" y="110.2">+5V</text>
<text x="280" y="110.2">+5V</text>
<text x="56.2" y="149.1">DO[0..7]</text>
<text x="69.2" y="149.1">DO7</text>
<text x="69.2" y="154.3">DO6</text>
<text x="69.2" y="159.5">DO5</text>
<text x="190.4" y="164.7">+5V</text>
<text x="280" y="164.7">+5V</text>
<text x="56.2" y="194.6">DI[3..7]</text>
<text x="70.5" y="194.6">DI7</text>
<text x="70.5" y="211.5">DI6</text>
<text x="70.5" y="227.1">DI5</text>
<text x="56.2" y="237.5">KB[0..3]</text>
<text x="70.5" y="237.5">KB0</text>
<text x="70.5" y="242.7">KB1</text>
<text x="191.7" y="255.7">+5V</text>
</g>
<g font-size="2.3" fill="#000080">
<text x="91.3" y="49.1">J1</text>
<text x="194.6" y="67.3">R1</text>
<text x="194.6" y="69.9">560E</text>
<text x="210.2" y="67.3">R2</text>
<text x="210.2" y="69.9">560E</text>
<text x="225.7" y="67.3">R3</text>
<text x="225.7" y="69.9">560E</text>
<text x="241.3" y="67.3">R4</text>
<text x="241.3" y="69.9">560E</text>
<text x="256.9" y="67.3">R5</text>
<text x="256.9" y="69.9">560E</text>
<text x="284.2" y="67.3">R6</text>
<text x="284.2" y="69.9">560E</text>
<text x="299.7" y="67.3">R7</text>
<text x="299.7" y="69.9">560E</text>
<text x="315.3" y="67.3">R8</text>
<text x="315.3" y="69.9">560E</text>
<text x="330.9" y="67.3">R9</text>
<text x="330.9" y="69.9">560E</text>
<text x="346.4" y="67.3">R10</text>
<text x="346.4" y="69.9">560E</text>
<text x="91.3" y="88.1">HDR2X13</text>
<text x="197.2" y="85.2">D1</text>
<text x="212.8" y="85.2">D2</text>
<text x="228.3" y="85.2">D3</text>
<text x="243.9" y="85.2">D4</text>
<text x="259.5" y="85.2">D5</text>
<text x="286.7" y="85.2">D6</text>
<text x="302.3" y="85.2">D7</text>
<text x="317.9" y="85.2">D8</text>
<text x="333.5" y="85.2">D9</text>
<text x="349" y="85.2">D10</text>
<text x="193.3" y="93">EL15-21UYC</text>
<text x="208.9" y="93">EL15-21UYC</text>
<text x="224.4" y="93">EL15-21UYC</text>
<text x="240" y="93">EL15-21UYC</text>
<text x="255.6" y="93">EL15-21UYC</text>
<text x="282.8" y="93">EL15-21UYC</text>
<text x="298.4" y="93">EL15-21UYC</text>
<text x="314" y="93">EL15-21UYC</text>
<text x="329.6" y="93">EL15-21UYC</text>
<text x="345.2" y="93">EL15-21UYC</text>
<text x="86.9" y="115.3">R101</text>
<text x="86.9" y="117.9">270E</text>
<text x="102.4" y="115.3">R102</text>
<text x="102.4" y="117.9">270E</text>
<text x="118" y="115.3">R103</text>
<text x="118" y="117.9">270E</text>
<text x="194.6" y="120.5">R11</text>
<text x="194.6" y="123.1">560E</text>
<text x="210.2" y="120.5">R12</text>
<text x="210.2" y="123.1">560E</text>
<text x="225.7" y="120.5">R13</text>
<text x="225.7" y="123.1">560E</text>
<text x="241.3" y="120.5">R14</text>
<text x="241.3" y="123.1">560E</text>
<text x="256.9" y="120.5">R15</text>
<text x="256.9" y="123.1">560E</text>
<text x="284.2" y="120.5">R16</text>
<text x="284.2" y="123.1">560E</text>
<text x="299.7" y="120.5">R17</text>
<text x="299.7" y="123.1">560E</text>
<text x="315.3" y="120.5">R18</text>
<text x="315.3" y="123.1">560E</text>
<text x="330.9" y="120.5">R19</text>
<text x="330.9" y="123.1">560E</text>
<text x="346.4" y="120.5">R20</text>
<text x="346.4" y="123.1">560E</text>
<text x="89.5" y="133.3">D101</text>
<text x="105" y="133.3">D102</text>
<text x="120.6" y="133.3">D103</text>
<text x="86.9" y="141.1">EL1254SRD</text>
<text x="87.4" y="143.9">Red</text>
<text x="102.4" y="141.1">EL1254UYD</text>
<text x="103" y="143.9">Yellow</text>
<text x="118" y="141.1">EL1254UGD</text>
<text x="118.5" y="143.9">Green</text>
<text x="197.2" y="138.5">D11</text>
<text x="212.8" y="138.5">D12</text>
<text x="228.3" y="138.5">D13</text>
<text x="243.9" y="138.5">D14</text>
<text x="259.5" y="138.5">D15</text>
<text x="286.7" y="138.5">D16</text>
<text x="302.3" y="138.5">D17</text>
<text x="317.9" y="138.5">D18</text>
<text x="333.5" y="138.5">D19</text>
<text x="349" y="138.5">D20</text>
<text x="193.3" y="146.3">EL15-21UYC</text>
<text x="208.9" y="146.3">EL15-21UYC</text>
<text x="224.4" y="146.3">EL15-21UYC</text>
<text x="240" y="146.3">EL15-21UYC</text>
<text x="255.6" y="146.3">EL15-21UYC</text>
<text x="282.8" y="146.3">EL15-21UYC</text>
<text x="298.4" y="146.3">EL15-21UYC</text>
<text x="314" y="146.3">EL15-21UYC</text>
<text x="329.6" y="146.3">EL15-21UYC</text>
<text x="345.2" y="146.3">EL15-21UYC</text>
<text x="95.2" y="176.4">DO0</text>
<text x="132.8" y="176.4">DO1</text>
<text x="194.6" y="175.1">R21</text>
<text x="194.6" y="177.7">560E</text>
<text x="210.2" y="175.1">R22</text>
<text x="210.2" y="177.7">560E</text>
<text x="225.7" y="175.1">R23</text>
<text x="225.7" y="177.7">560E</text>
<text x="241.3" y="175.1">R24</text>
<text x="241.3" y="177.7">560E</text>
<text x="256.9" y="175.1">R25</text>
<text x="256.9" y="179">560E</text>
<text x="284.2" y="175.1">R26</text>
<text x="284.2" y="177.7">560E</text>
<text x="299.7" y="175.1">R27</text>
<text x="299.7" y="177.7">560E</text>
<text x="315.3" y="175.1">R28</text>
<text x="315.3" y="177.7">560E</text>
<text x="330.9" y="175.1">R29</text>
<text x="330.9" y="177.7">560E</text>
<text x="346.4" y="175.1">R30</text>
<text x="346.4" y="177.7">560E</text>
<text x="92.6" y="184.2">S1</text>
<text x="131.5" y="184.2">S2</text>
<text x="158.8" y="189.4">DI7</text>
<text x="92.6" y="192.8">SKHHAQ</text>
<text x="131.5" y="192.8">SKHHAQ</text>
<text x="197.2" y="193">D21</text>
<text x="212.8" y="193">D22</text>
<text x="228.3" y="193">D23</text>
<text x="243.9" y="193">D24</text>
<text x="259.5" y="193">D25</text>
<text x="286.7" y="193">D26</text>
<text x="302.3" y="193">D27</text>
<text x="317.9" y="193">D28</text>
<text x="333.5" y="193">D29</text>
<text x="349" y="193">D30</text>
<text x="92.6" y="202.4">S3</text>
<text x="131.5" y="202.4">S4</text>
<text x="193.3" y="200.8">EL15-21UYC</text>
<text x="208.9" y="200.8">EL15-21UYC</text>
<text x="224.4" y="200.8">EL15-21UYC</text>
<text x="240" y="200.8">EL15-21UYC</text>
<text x="255.6" y="200.8">EL15-21UYC</text>
<text x="282.8" y="200.8">EL15-21UYC</text>
<text x="298.4" y="200.8">EL15-21UYC</text>
<text x="314" y="200.8">EL15-21UYC</text>
<text x="329.6" y="200.8">EL15-21UYC</text>
<text x="345.2" y="200.8">EL15-21UYC</text>
<text x="158.8" y="207.6">DI6</text>
<text x="92.6" y="211">SKHHAQ</text>
<text x="131.5" y="211">SKHHAQ</text>
<text x="92.6" y="218">S5</text>
<text x="131.5" y="218">S6</text>
<text x="92.6" y="226.5">SKHHAQ</text>
<text x="131.5" y="226.5">SKHHAQ</text>
<text x="158.8" y="223.2">DI5</text>
<text x="196.4" y="268.4">C1</text>
<text x="209.4" y="268.4">C2</text>
<text x="221.1" y="268.4">C3</text>
<text x="232.8" y="268.4">C4</text>
<text x="244.4" y="268.4">C5</text>
<text x="256.1" y="268.4">C6</text>
<text x="266" y="266">+</text>
<text x="269.1" y="268.4">CS1</text>
<text x="196.4" y="271">0.1uF</text>
<text x="209.4" y="271">0.1uF</text>
<text x="221.1" y="271">0.1uF</text>
<text x="232.8" y="271">0.1uF</text>
<text x="244.4" y="271">0.1uF</text>
<text x="256.1" y="271">0.1uF</text>
<text x="267.8" y="271">10uF</text>
<text x="348.3" y="273.8">IPTC Tech. Comm. AB</text>
<text x="348.3" y="276.4">Pyramidbacken 6</text>
<text x="348.3" y="279">141 75 Kungens Kurva</text>
<text x="348.3" y="281.6">Sweden</text>
<text x="289.9" y="286.8">D:\WORK\Albatros 2\09. DDTS Mona\DDTS Mona - Keyboard.ddb - Documents\Mona-KBD.Sch</text>
</g>
</svg>
